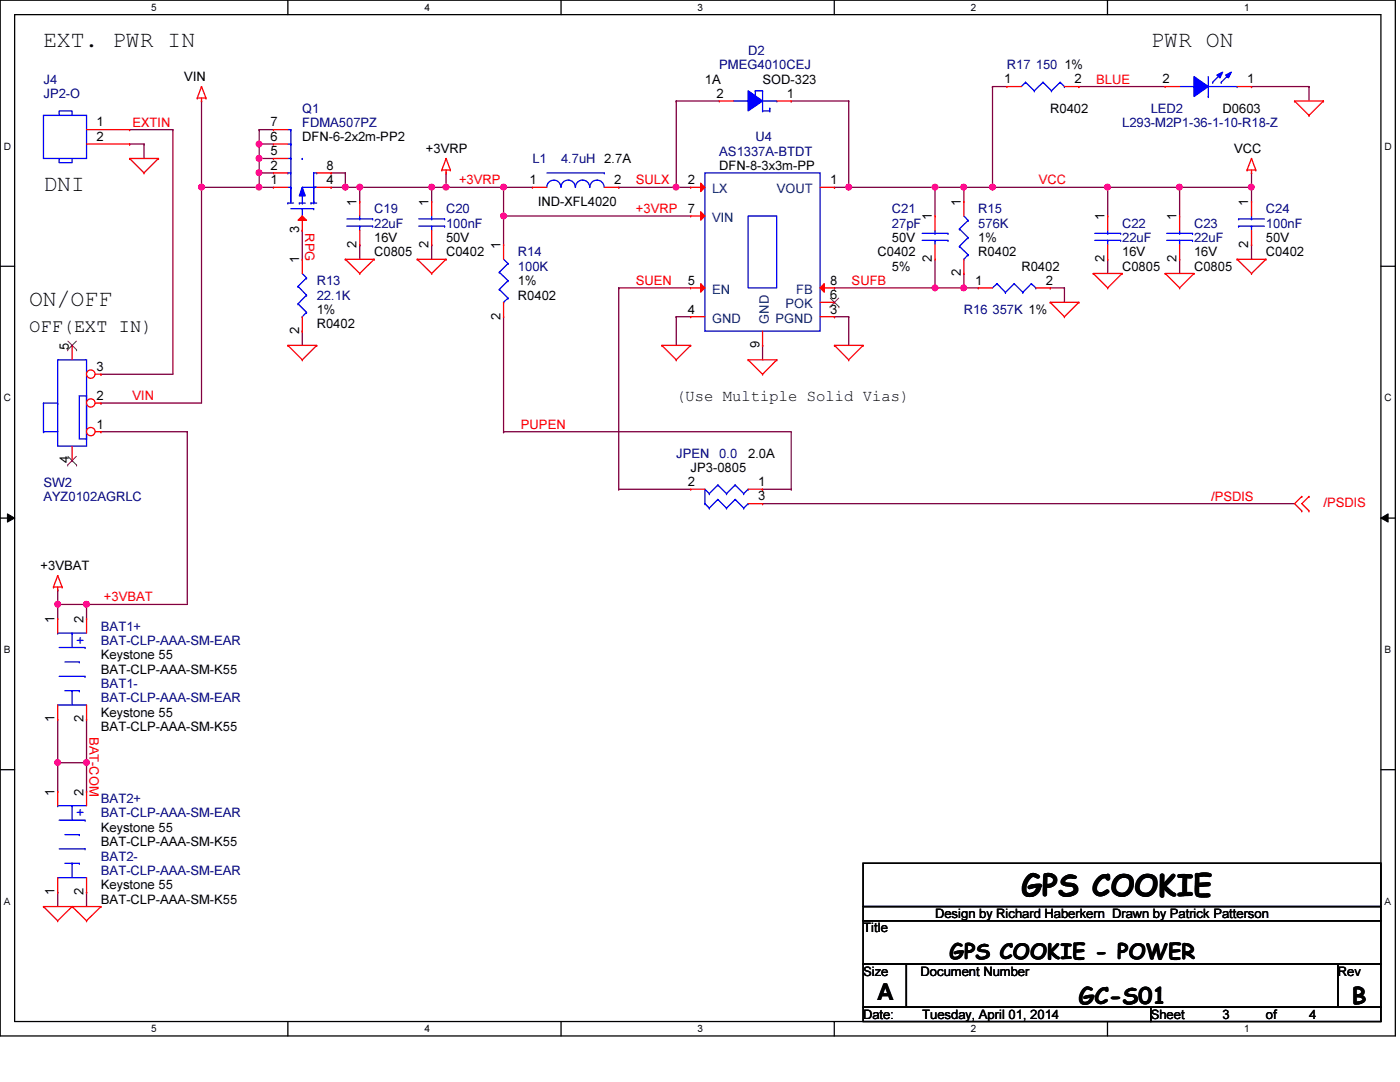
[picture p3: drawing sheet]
<svg xmlns="http://www.w3.org/2000/svg" width="279mm" height="216mm" viewBox="0 0 279 216" stroke-linecap="round" stroke-linejoin="round" font-family="sans-serif">
<path d="M0 0h278.5v206.7h-278.5zM2.9 2.9h272.7v200.9h-272.7z" fill="none" stroke="#000" stroke-width=".25"/>
<g fill="#fff">
<path d="M30.2 .3h1.1v2.3h-1.1z"/>
<path d="M30.2 204.1h1.1v2.3h-1.1z"/>
</g>
<path d="M57.4 0v2.9M57.4 203.8v2.9" fill="none" stroke="#000" stroke-width=".25"/>
<g fill="#fff">
<path d="M84.7 .3h1.1v2.3h-1.1z"/>
<path d="M84.7 204.1h1.1v2.3h-1.1z"/>
</g>
<path d="M112 0v2.9M112 203.8v2.9" fill="none" stroke="#000" stroke-width=".25"/>
<g fill="#fff">
<path d="M139.2 .3h1.1v2.3h-1.1z"/>
<path d="M139.2 204.1h1.1v2.3h-1.1z"/>
</g>
<path d="M166.5 0v2.9M166.5 203.8v2.9" fill="none" stroke="#000" stroke-width=".25"/>
<g fill="#fff">
<path d="M193.8 .3h1.1v2.3h-1.1z"/>
<path d="M193.8 204.1h1.1v2.3h-1.1z"/>
</g>
<path d="M221 0v2.9M221 203.8v2.9" fill="none" stroke="#000" stroke-width=".25"/>
<g fill="#fff">
<path d="M248.3 .3h1.1v2.3h-1.1z"/>
<path d="M248.3 204.1h1.1v2.3h-1.1z"/>
<path d="M.8 28h1.4v2.3h-1.4z"/>
<path d="M276.3 28h1.4v2.3h-1.4z"/>
<path d="M.8 78.2h1.4v2.3h-1.4z"/>
<path d="M276.3 78.2h1.4v2.3h-1.4z"/>
</g>
<path d="M0 53.1h2.9M275.6 53.1h2.9" fill="none" stroke="#000" stroke-width=".25"/>
<g fill="#fff">
<path d="M.8 128.5h1.3v2.2h-1.3z"/>
<path d="M276.3 128.5h1.3v2.2h-1.3z"/>
</g>
<path d="M0 103.4h2.9M275.6 103.4h2.9" fill="none" stroke="#000" stroke-width=".25"/>
<path d="M1.5 102.5l1.4 .9-1.4 .8zM275.6 103.4l1.4-.9v1.7z" fill="#000"/>
<path d="M1.5 102.5l1.4 .9-1.4 .8zM275.6 103.4l1.4-.9v1.7z" fill="none" stroke="#000" stroke-width=".2"/>
<g fill="#fff">
<path d="M.8 178.7h1.3v2.2h-1.3z"/>
<path d="M276.3 178.7h1.3v2.2h-1.3z"/>
</g>
<path d="M0 153.6h2.9M275.6 153.6h2.9" fill="none" stroke="#000" stroke-width=".25"/>
<path d="M71.8 37.4h.1M71.8 37.4v2.8M71.8 37.4h14.3M71.8 48.9h.1M71.8 48.9v2.8" fill="none" stroke="#800040" stroke-width=".25"/>
<circle cx="86.1" cy="37.3" r=".56" fill="#f0f"/>
<circle cx="86.1" cy="37.3" r=".56" fill="none" stroke="#f0f" stroke-width=".25"/>
<circle cx="71.8" cy="37.3" r=".56" fill="#f0f"/>
<circle cx="71.8" cy="37.3" r=".56" fill="none" stroke="#f0f" stroke-width=".25"/>
<path d="M86.1 37.4h.1M86.1 37.4v2.8M235.4 37.4h.1M235.4 37.4h14.4M86.1 48.9h.1M86.1 48.9v2.8M123.5 57.4h.1M123.5 57.4h14.3" fill="none" stroke="#800040" stroke-width=".25"/>
<circle cx="249.7" cy="37.3" r=".56" fill="#f0f"/>
<circle cx="249.7" cy="37.3" r=".56" fill="none" stroke="#f0f" stroke-width=".25"/>
<circle cx="235.4" cy="37.3" r=".56" fill="#f0f"/>
<circle cx="235.4" cy="37.3" r=".56" fill="none" stroke="#f0f" stroke-width=".25"/>
<g fill="none" stroke="#800040" stroke-width=".25">
<path d="M135 37.4h.1M135 20.2h.1M135 37.4h2.8M135 20.2v17.2M192.4 37.4h5.7M198.1 37.4h.1M221.1 37.4h.1M221.1 37.4v5.7M235.4 37.4h.1M235.4 37.4v5.7M249.8 37.4h.1M249.8 34.5h.1"/>
<path d="M249.8 34.5v5.7M221.1 51.7h.1M221.1 51.7v2.9M235.4 51.7h.1M235.4 51.7v2.9M249.8 48.9h.1M249.8 48.9v2.8M166.5 63.2h.1M166.5 63.2h2.9M169.4 63.2h.1M169.4 63.2v5.7"/>
</g>
<circle cx="134.9" cy="37.3" r=".56" fill="#f0f"/>
<circle cx="134.9" cy="37.3" r=".56" fill="none" stroke="#f0f" stroke-width=".25"/>
<g fill="none" stroke="#800040" stroke-width=".25">
<path d="M66.1 34.5h.1M66.1 34.5h2.8M68.9 34.5h.1M68.9 34.5v2.9M123.5 37.4h.1M123.5 37.4h11.5M135 20.2h.1M135 20.2h8.6M157.9 20.2h.1M157.9 20.2h11.5M166.5 37.4h.1M169.4 20.2h.1"/>
<path d="M169.4 20.2v17.2h-2.9M221.1 37.4h.1M221.1 37.4h14.3M135 63.2h.1M135 63.2v5.7M135 63.2h2.8M152.2 68.9h.1M152.2 68.9v2.9"/>
</g>
<circle cx="68.9" cy="37.3" r=".56" fill="#f0f"/>
<circle cx="68.9" cy="37.3" r=".56" fill="none" stroke="#f0f" stroke-width=".25"/>
<path d="M51.7 34.5h.1M51.7 34.5v2.9M66.1 37.4h.1M66.1 37.4h5.7M68.9 37.4h.1" fill="none" stroke="#800040" stroke-width=".25"/>
<circle cx="51.7" cy="34.5" r=".56" fill="#f0f"/>
<circle cx="51.7" cy="34.5" r=".56" fill="none" stroke="#f0f" stroke-width=".25"/>
<path d="M51.7 25.9h.1M51.7 28.7h.1M51.7 25.9h2.9M51.7 28.7h2.9M51.7 25.9v2.8" fill="none" stroke="#800040" stroke-width=".25"/>
<circle cx="51.7" cy="28.7" r=".56" fill="#f0f"/>
<circle cx="51.7" cy="28.7" r=".56" fill="none" stroke="#f0f" stroke-width=".25"/>
<path d="M51.7 31.6h.1M51.7 31.6h2.9" fill="none" stroke="#800040" stroke-width=".25"/>
<circle cx="51.7" cy="31.6" r=".56" fill="#f0f"/>
<circle cx="51.7" cy="31.6" r=".56" fill="none" stroke="#f0f" stroke-width=".25"/>
<path d="M51.7 28.7h.1M51.7 34.5h.1M51.7 28.7v2.9M51.7 34.5h2.9M100.5 37.4h.1M100.5 37.4v5.7M100.5 43.1h.1M100.5 43.1h37.3M60.3 66.1h.1M60.3 66.1v2.8" fill="none" stroke="#800040" stroke-width=".25"/>
<circle cx="100.5" cy="43.1" r=".56" fill="#f0f"/>
<circle cx="100.5" cy="43.1" r=".56" fill="none" stroke="#f0f" stroke-width=".25"/>
<path d="M51.7 37.4h.1M51.7 31.6h.1M51.7 37.4h2.9M51.7 31.6v2.9M89 34.5h.1M89 37.4h.1M89 37.4h11.5M89 34.5v2.9M60.3 46h.1M60.3 46v5.7" fill="none" stroke="#800040" stroke-width=".25"/>
<circle cx="100.5" cy="37.3" r=".56" fill="#f0f"/>
<circle cx="100.5" cy="37.3" r=".56" fill="none" stroke="#f0f" stroke-width=".25"/>
<circle cx="89" cy="37.4" r=".56" fill="#f0f"/>
<circle cx="89" cy="37.4" r=".56" fill="none" stroke="#f0f" stroke-width=".25"/>
<path d="M86.1 37.4h.1M86.1 37.4h2.9M100.5 37.4h.1M100.5 37.4h5.8M192.4 37.4h.1M192.4 37.4v2.8M186.6 57.4h.1M186.6 57.4h5.8M212.4 57.4h.1M212.4 57.4v2.9" fill="none" stroke="#800040" stroke-width=".25"/>
<circle cx="192.3" cy="37.3" r=".56" fill="#f0f"/>
<circle cx="192.3" cy="37.3" r=".56" fill="none" stroke="#f0f" stroke-width=".25"/>
<path d="M186.6 37.4h.1M186.6 37.4h5.8M192.4 54.6h.1M192.4 57.4h.1M192.4 54.6v2.8M192.4 57.4h2.8" fill="none" stroke="#800040" stroke-width=".25"/>
<circle cx="192.3" cy="57.4" r=".56" fill="#f0f"/>
<circle cx="192.3" cy="57.4" r=".56" fill="none" stroke="#f0f" stroke-width=".25"/>
<path d="M169.4 37.4h.1M169.4 37.4h17.2M186.6 37.4h.1M186.6 37.4v5.7M209.6 57.4h.1M209.6 57.4h2.8" fill="none" stroke="#800040" stroke-width=".25"/>
<circle cx="186.6" cy="37.3" r=".56" fill="#f0f"/>
<circle cx="186.6" cy="37.3" r=".56" fill="none" stroke="#f0f" stroke-width=".25"/>
<circle cx="169.4" cy="37.3" r=".56" fill="#f0f"/>
<circle cx="169.4" cy="37.3" r=".56" fill="none" stroke="#f0f" stroke-width=".25"/>
<path d="M186.6 57.4h.1M186.6 51.7v5.7" fill="none" stroke="#800040" stroke-width=".25"/>
<circle cx="186.6" cy="57.4" r=".56" fill="#f0f"/>
<circle cx="186.6" cy="57.4" r=".56" fill="none" stroke="#f0f" stroke-width=".25"/>
<path d="M166.5 57.4h.1M166.5 57.4h20.1M11.5 120.6h.1M11.5 120.6v2.9M17.3 120.6h.1M17.3 120.6v2.9M11.5 152.2h.1M11.5 143.6v8.6" fill="none" stroke="#800040" stroke-width=".25"/>
<circle cx="17.3" cy="120.6" r=".56" fill="#f0f"/>
<circle cx="17.3" cy="120.6" r=".56" fill="none" stroke="#f0f" stroke-width=".25"/>
<path d="M11.5 117.7h.1M11.5 117.7v2.9M11.5 120.6h.1M11.5 120.6h5.8M17.3 152.2h.1M17.3 143.6v8.6" fill="none" stroke="#800040" stroke-width=".25"/>
<circle cx="11.5" cy="120.6" r=".56" fill="#f0f"/>
<circle cx="11.5" cy="120.6" r=".56" fill="none" stroke="#f0f" stroke-width=".25"/>
<path d="M40.2 37.4h.1M40.2 37.4v43h-20M20.2 86.1h.1M20.2 80.4h.1M20.2 86.1h17.2M37.4 86.1h.1M37.4 86.1v34.5h-20.1M17.3 120.6h.1" fill="none" stroke="#800040" stroke-width=".25"/>
<circle cx="40.2" cy="37.3" r=".56" fill="#f0f"/>
<circle cx="40.2" cy="37.3" r=".56" fill="none" stroke="#f0f" stroke-width=".25"/>
<path d="M40.2 37.4h.1M40.2 37.4h11.5" fill="none" stroke="#800040" stroke-width=".25"/>
<circle cx="51.7" cy="37.3" r=".56" fill="#f0f"/>
<circle cx="51.7" cy="37.3" r=".56" fill="none" stroke="#f0f" stroke-width=".25"/>
<path d="M11.5 152.2h.1M11.5 152.2h5.8v5.7M17.3 157.9h.1M11.5 178h.1M11.5 178v2.9M17.3 178h.1M17.3 178v2.9" fill="none" stroke="#800040" stroke-width=".25"/>
<circle cx="17.3" cy="152.2" r=".56" fill="#f0f"/>
<circle cx="17.3" cy="152.2" r=".56" fill="none" stroke="#f0f" stroke-width=".25"/>
<path d="M11.5 157.9h.1M11.5 152.2v5.7" fill="none" stroke="#800040" stroke-width=".25"/>
<circle cx="11.5" cy="152.1" r=".56" fill="#f0f"/>
<circle cx="11.5" cy="152.1" r=".56" fill="none" stroke="#f0f" stroke-width=".25"/>
<g fill="none" stroke="#800040" stroke-width=".25">
<path d="M198.1 17.3h.1M198.1 17.3h2.9M198.1 17.3v20.1h23M215.3 17.3h.1M215.3 17.3h17.2M249.8 17.3h.1M249.8 17.3h11.4M261.2 17.3h.1M261.2 17.3v2.9M25.9 28.7h.1M25.9 25.9h.1M25.9 28.7h2.8"/>
<path d="M25.9 25.9h8.6M28.7 28.7h.1M28.7 28.7v2.9M34.5 25.9h.1M34.5 25.9v48.8h-14.3M40.2 20.2h.1M40.2 20.2v17.2M221.1 37.4h.1M100.5 43.1h.1M100.5 43.1v5.8M123.5 57.4h.1M123.5 57.4v40.2"/>
<path d="M20.2 74.7h.1M100.5 63.2v22.9M100.5 86.1h.1M100.5 86.1h57.4M123.5 97.6h.1M123.5 97.6h14.3M152.2 100.5h.1M152.2 100.5h106.2"/>
</g>
<circle cx="198.1" cy="37.3" r=".56" fill="#f0f"/>
<circle cx="198.1" cy="37.3" r=".56" fill="none" stroke="#f0f" stroke-width=".25"/>
<circle cx="221" cy="37.3" r=".56" fill="#f0f"/>
<circle cx="221" cy="37.3" r=".56" fill="none" stroke="#f0f" stroke-width=".25"/>
<path d="M152.2 97.6h.1M152.2 97.6h5.7M157.9 97.6h.1M157.9 86.1v11.5" fill="none" stroke="#800040" stroke-width=".25"/>
<g fill="none" stroke="#f00" stroke-width=".25">
<path d="M39.4 19.6h.1M39.4 19.6h1.7M40.2 17.3h.1M40.2 19.6v.6M40.2 17.3l-.8 2.3M40.2 17.3l.9 2.3M41.1 19.6h.1M201 17.3h.1M201 17.3h2.8M212.4 17.3h2.9M215.3 17.3h.1M17.3 25.9h8.6"/>
<path d="M17.3 28.7h8.6M25.9 31.6h.1M25.9 25.9h.1M25.9 28.7h.1M25.9 31.6h5.7M25.9 31.6l2.8 2.9M28.7 34.5h.1M31.6 31.6h.1M31.6 31.6l-2.9 2.9M40.2 20.2h.1M88.2 33.9h.1M88.2 33.9h1.7"/>
<path d="M89 34.5h.1M89 31.6h.1M89 33.9v.6M89 31.6l-.8 2.3M89 31.6l.9 2.3M89.9 33.9h.1M106.3 37.4h.1M106.3 37.4h2.8M120.6 37.4h2.9M123.5 37.4h.1M248.9 33.9h.1M248.9 33.9h1.7"/>
<path d="M249.8 34.5h.1M249.8 31.6h.1M249.8 33.9v.6M249.8 31.6l-.9 2.3M249.8 31.6l.8 2.3M250.6 33.9h.1M258.4 20.2h.1M258.4 20.2h5.7M258.4 20.2l2.8 2.8M261.2 23h.1M264.1 20.2h.1M264.1 20.2l-2.9 2.8"/>
<path d="M60.3 51.7h.1M60.3 51.7v2.9M68.9 51.7h.1M68.9 51.7h5.8M68.9 51.7l2.9 2.9M71.8 54.6h.1M71.8 40.2h.1M71.8 48.9h.1M71.8 40.2v2.9M71.8 46v2.9M74.7 51.7h.1M74.7 51.7l-2.9 2.9"/>
<path d="M83.3 51.7h.1M83.3 51.7h5.7M83.3 51.7l2.8 2.9M86.1 54.6h.1M89 51.7h.1M89 51.7l-2.9 2.9M218.2 54.6h.1M218.2 54.6h5.7M218.2 54.6l2.9 2.8M221.1 57.4h.1M221.1 43.1h.1M221.1 51.7h.1"/>
<path d="M221.1 43.1v2.9M221.1 48.9v2.8M223.9 54.6h.1M223.9 54.6l-2.8 2.8M232.5 54.6h.1M232.5 54.6h5.8M232.5 54.6l2.9 2.8M235.4 57.4h.1M235.4 43.1h.1M235.4 51.7h.1M235.4 43.1v2.9M235.4 48.9v2.8"/>
<path d="M238.3 54.6h.1M238.3 54.6l-2.9 2.8M246.9 51.7h.1M246.9 51.7h5.7M246.9 51.7l2.9 2.9M249.8 54.6h.1M252.6 51.7h.1M252.6 51.7l-2.8 2.9M57.4 68.9h.1M57.4 68.9h5.8M57.4 68.9l2.9 2.9M60.3 71.8h.1"/>
<path d="M60.3 66.1h.1M60.3 63.2v2.9M63.2 68.9h.1M63.2 68.9l-2.9 2.9M132.1 68.9h.1M132.1 68.9h5.7M132.1 68.9l2.9 2.9M135 71.8h.1M137.8 68.9h.1M137.8 68.9l-2.8 2.9M149.3 71.8h.1M149.3 71.8h5.7"/>
<path d="M149.3 71.8l2.9 2.9M152.2 74.7h.1M155 71.8h.1M155 71.8l-2.8 2.9M166.5 68.9h.1M166.5 68.9h5.8M166.5 68.9l2.9 2.9M169.4 71.8h.1M172.3 68.9h.1M172.3 68.9l-2.9 2.9M209.6 60.3h.1M209.6 60.3h5.7"/>
<path d="M209.6 60.3l2.8 2.9M212.4 63.2h.1M215.3 60.3h.1M215.3 60.3l-2.9 2.9M259.8 99.1h.1M259.8 99.1l-1.4 1.4 1.4 1.4M261.2 99.1h.1M261.2 99.1l-1.4 1.4 1.4 1.4M10.7 117.1h.1M10.7 117.1h1.7M11.5 117.7h.1M11.5 114.9h.1"/>
<path d="M11.5 117.1v.6M11.5 114.9l-.8 2.2M11.5 114.9l.9 2.2M12.4 117.1h.1M259.8 101.9h.1M261.2 101.9h.1M8.7 180.9h.1M8.7 180.9h11.5M8.7 180.9l2.8 2.8M11.5 183.7h.1M14.4 180.9h.1M14.4 180.9l-2.9 2.8"/>
<path d="M14.4 180.9l2.9 2.8M17.3 183.7h.1M20.2 180.9h.1M20.2 180.9l-2.9 2.8"/>
</g>
<path d="M172.3 172.3h103.3v8.6h-103.3zM172.3 183.7h103.3v8.7h-103.3zM172.3 192.4h8.6v8.6h-8.6zM172.3 180.9h103.3v2.8h-103.3zM180.9 192.4h86.1v8.6h-86.1zM267 192.4h8.6v8.6h-8.6zM172.3 201h57.4v2.8h-57.4zM229.7 201h45.9v2.8h-45.9z" fill="none" stroke="#000" stroke-width=".25"/>
<g fill="none" stroke="#00f" stroke-width=".25">
<path d="M204.7 16.4h.1M204.7 16.4l-.9 .9M204.7 16.4l1.7 1.7M206.4 18.1h.1M208.2 16.4h.1M208.2 16.4l-1.8 1.7M208.2 16.4l1.6 1.7M209.8 18.1h.1M211.6 16.4h.1M211.6 16.4l-1.8 1.7M211.6 16.4l.8 .9M212.4 17.3h.1"/>
<path d="M235.4 17.3h2.9M238.3 17.3h.1M241.1 19.3h.1M241.1 15.3v4M241.1 17.3h5.8M246.9 17.3h.1M8.7 23h8.6v8.6h-8.6zM11.8 23v-.9h2.6v.9M11.8 31.6v.9h2.6v-.9M109.1 37.4a1.4 1.4 0 0 1 1.4-1.5 1.4 1.4 0 0 1 1.4 1.5M109.1 34.5h11.5M112 37.4a1.42 1.42 0 0 1 1.4-1.5 1.42 1.42 0 0 1 1.4 1.5"/>
<path d="M114.9 37.4a1.42 1.42 0 0 1 1.4-1.5 1.42 1.42 0 0 1 1.4 1.5M117.7 37.4a1.42 1.42 0 0 1 1.4-1.5 1.42 1.42 0 0 1 1.5 1.5M120.6 34.5h.1M59.5 57.1h.1M59.5 57.1l1.7 1.8M60.3 54.6l.9 .9M61.2 55.5h.1M61.2 58.9h.1M61.2 55.5l-1.7 1.6M61.2 58.9l-1.7 1.7M69.2 45.1h5.2M69.2 43.7h5.2"/>
<path d="M71.8 43.7h.1M71.8 45.1h.1M71.8 43.1v.6M71.8 45.1v.9M74.4 45.1h.1M74.4 43.7h.1M218.5 48h5.1M218.5 46.6h5.1M221.1 46.6h.1M221.1 48h.1M221.1 46v.6M221.1 48v.9"/>
<path d="M223.6 48h.1M223.6 46.6h.1M232.8 48h5.2M232.8 46.6h5.2M235.4 46.6h.1M235.4 48h.1M235.4 46v.6M235.4 48v.9M238 48h.1M238 46.6h.1M59.5 60.6h.1M59.5 60.6l1.7 1.7"/>
<path d="M60.3 63.2h.1M61.2 62.3h.1M61.2 62.3l-.9 .9"/>
</g>
<path d="M238.3 15.3l2.8 2-2.8 2z" fill-rule="evenodd" fill="#00f"/>
<path d="M238.3 15.3l2.8 2-2.8 2z" fill="none" stroke="#00f" stroke-width=".25"/>
<path d="M244.6 15l1.1-.6-.5 1.1z" fill-rule="evenodd" fill="#00f"/>
<path d="M244.6 15l1.1-.6-.5 1.1z" fill="none" stroke="#00f" stroke-width=".25"/>
<path d="M242.9 15l1.1-.6-.5 1.1z" fill-rule="evenodd" fill="#00f"/>
<g fill="none" stroke="#00f" stroke-width=".25">
<path d="M242 16.4h.1M242.9 15l1.1-.6-.5 1.1zM243.7 16.4h.1M243.7 14.7l-1.7 1.7M245.4 14.7l-1.7 1.7M58 37.6h.1M58 37.4h.1M58 37.4v3.1M60.3 39.1v1.4M62.6 37.4h.1M62.6 37.4h.6M62.6 37.4v3.1"/>
<path d="M58 41.7h4.6M60.3 41.7h.1M60.3 40.5h.1M60.3 41.7v1.4M62.6 40.2h.1M62.6 40.5h.1M62.6 41.7h.1M184 48h5.2M184 46.6h5.2M186.6 46.6h.1M186.6 48h.1M186.6 46v.6"/>
<path d="M186.6 48v.9M189.2 48h.1M189.2 46.6h.1"/>
</g>
<path d="M232.5 17.3h.1M232.5 17.3h2.9M246.9 17.3h2.9M249.8 17.3h.1M186.6 43.1h.1M186.6 51.7h.1M186.6 43.1v2.9M186.6 48.9v2.8" fill="none" stroke="#f00" stroke-width=".25"/>
<path d="M60.3 37.4l.6 1.7h-1.2z" fill="#00f"/>
<g fill="none" stroke="#00f" stroke-width=".25">
<path d="M57.4 34.5h.1M57.4 34.5h.6M57.4 31.6h.6M57.4 28.7h.6M57.4 25.9h.6M57.4 37.4h.6M58 34.5h.1M58 25.9h.1M58 31.6h.1M58 28.7h.1M58 37.4h.1M58 25.9v11.5"/>
<path d="M60.3 37.4l.6 1.7h-1.2zM60.3 31.6h.1M60.3 37.4h.1M60.3 37.4h2.9M62.6 34.5h.1M62.6 34.5h.6M62.6 34.5v2.9M63.2 34.5h.1M57.4 40.5h.1M57.4 40.5h1.2M59.7 40.5h.1M59.7 40.5h1.2"/>
<path d="M62.1 40.5h.1M62.1 40.5h1.1"/>
</g>
<path d="M59.5 43.9l.8-.8 .9 .8z" fill="#f00"/>
<g fill="none" stroke="#f00" stroke-width=".25">
<path d="M54.6 37.4h.1M54.6 34.5h.1M54.6 31.6h.1M54.6 28.7h.1M54.6 25.9h.1M54.6 37.4h2.8M54.6 34.5h2.8M54.6 31.6h2.8M54.6 28.7h2.8M54.6 25.9h2.8M63.2 37.4h2.9M63.2 34.5h2.9"/>
<path d="M66.1 37.4h.1M66.1 34.5h.1M59.5 43.9l.8-.8 .9 .8zM60.3 46h.1M60.3 43.1v2.9"/>
</g>
<path d="M140.7 34.5h23v31.6h-23zM149.3 43.1h5.7v14.3h-5.7z" fill="none" stroke="#00f" stroke-width=".25"/>
<path d="M139.8 42.2l.9 .9-.9 .8z" fill="#f00"/>
<path d="M163.7 37.4h2.8M166.5 37.4h.1M137.8 43.1h.1M137.8 43.1h2.9M139.8 42.2l.9 .9-.9 .8zM163.7 63.2h2.8M166.5 63.2h.1" fill="none" stroke="#f00" stroke-width=".25"/>
<path d="M139.8 56.6l.9 .8-.9 .9z" fill="#f00"/>
<path d="M137.8 57.4h.1M137.8 57.4h2.9M139.8 56.6l.9 .8-.9 .9z" fill="none" stroke="#f00" stroke-width=".25"/>
<path d="M139.8 36.5l.9 .9-.9 .8z" fill="#f00"/>
<path d="M137.8 37.4h.1M137.8 37.4h2.9M139.8 36.5l.9 .9-.9 .8zM137.8 63.2h.1M137.8 63.2h2.9M152.2 68.9h.1M152.2 66.1v2.8M163.7 60.3h2.8M166.5 60.3h.1" fill="none" stroke="#f00" stroke-width=".25"/>
<path d="M165.7 59.5l1.7 1.7M167.4 59.5l-1.7 1.7M165.7 61.2h.1M167.4 61.2h.1" fill="none" stroke="#804000" stroke-width=".2"/>
<path d="M164.5 56.6v1.7l-.8-.9z" fill="#f00"/>
<g fill="none" stroke="#f00" stroke-width=".25">
<path d="M163.7 57.4h2.8M164.5 56.6v1.7l-.8-.9zM166.5 57.4h.1M137.8 97.6h.1M137.8 97.6h2.9M149.3 97.6h2.9M152.2 97.6h.1M149.3 100.5h2.9M152.2 100.5h.1M11.5 123.5h.1M11.5 123.5v2.8M17.3 123.5h.1"/>
<path d="M17.3 123.5v2.8M11.5 157.9h.1M11.5 157.9v2.9M17.3 157.9h.1M17.3 157.9v2.9M11.5 178h.1M11.5 175.1v2.9M17.3 178h.1M17.3 175.1v2.9"/>
</g>
<g fill="none" stroke="#00f" stroke-width=".25">
<path d="M150.7 18.1h.1M150.7 18.1h1.5v4M146.4 20.2h2.9M149.3 20.2h.1M152.2 22.1h.1M152.2 20.2h2.8M152.2 22.1h1.4M153.6 22.1h.1M155 20.2h.1M141.6 98.5h.1M141.6 98.5l-.9-.9v2.9M143.3 96.8h.1"/>
<path d="M143.3 99.7h.1M143.3 96.8l-1.7 1.7M143.3 96.8l1.7 1.7M143.3 99.7l-1.7 1.7M143.3 99.7l1.7 1.7M145 98.5h.1M146.7 96.8h.1M146.7 99.7h.1M146.7 96.8l-1.7 1.7M146.7 96.8l1.7 1.7M146.7 99.7l-1.7 1.7M146.7 99.7l1.7 1.7"/>
<path d="M148.4 98.5h.1M149.3 97.6h.1M149.3 97.6l-.9 .9M140.7 100.5h.1M140.7 100.5l.9 .9M141.6 101.4h.1M145 101.4h.1M148.4 101.4h.1M149.3 100.5h.1M149.3 100.5l-.9 .9M11.5 126.3h.1M11.5 126.3h5.8"/>
<path d="M11.8 129.2h5.2M13 132.1h2.8M14.4 126.3h.1M14.4 126.3v2.9M15.8 132.1h.1M17 129.2h.1M11.5 160.8h.1M11.5 175.1h.1M11.5 160.8h5.8M11.5 175.1h5.8M11.8 163.7h5.2M11.8 169.4h5.2"/>
<path d="M13 166.5h2.8M13 172.3h2.8M14.4 160.8h.1M14.4 172.3h.1M14.4 160.8v2.9M14.4 172.3v2.8M15.8 166.5h.1M15.8 172.3h.1M17 163.7h.1M17 169.4h.1"/>
</g>
<path d="M149.3 18.1l2.9 2.1-2.9 1.9z" fill-rule="evenodd" fill="#00f"/>
<g fill="none" stroke="#00f" stroke-width=".25">
<path d="M149.3 18.1l2.9 2.1-2.9 1.9zM150.7 18.7h.1M150.7 18.1v.6M153.6 21.6h.1M153.6 21.6v.5M83.6 45.1h5.1M83.6 43.7h5.1M86.1 43.7h.1M86.1 45.1h.1M86.1 43.1v.6M86.1 45.1v.9M88.7 45.1h.1"/>
<path d="M88.7 43.7h.1M99.7 54.3h.1M99.7 57.7h.1M99.7 54.3l1.7 1.7M99.7 57.7l1.7 1.8M100.5 51.7l.9 .9M101.4 52.6h.1M101.4 56h.1M101.4 59.5h.1M101.4 52.6l-1.7 1.7M101.4 56l-1.7 1.7M101.4 59.5l-.9 .8"/>
<path d="M191.5 45.7h.1M191.5 49.1h.1M191.5 45.7l1.7 1.7M191.5 49.1l1.7 1.7M192.4 51.7h.1M192.4 43.1l.8 .9M193.2 44h.1M193.2 47.4h.1M193.2 50.8h.1M193.2 44l-1.7 1.7M193.2 47.4l-1.7 1.7M193.2 50.8l-.8 .9"/>
<path d="M11.5 71.8h5.8v17.2h-5.8zM15.8 79h1.5v8.6h-1.5zM100.5 60.3h.1M8.7 86.1h.1M8.7 80.4h.1M8.7 86.1h2.8M8.7 80.4v5.7M8.7 80.4h2.8M11.5 80.4h.1"/>
</g>
<g fill="none" stroke="#f00" stroke-width=".25">
<path d="M143.6 20.2h.1M143.6 20.2h2.8M155 20.2h2.9M157.9 20.2h.1M86.1 40.2h.1M86.1 48.9h.1M86.1 40.2v2.9M86.1 46v2.9M100.5 48.9h.1M100.5 48.9v2.8M192.4 40.2h.1M192.4 54.6h.1"/>
<path d="M192.4 40.2v2.9M192.4 51.7v2.9M100.5 63.2h.1M100.5 60.3v2.9"/>
</g>
<circle cx="18.1" cy="86.1" r=".84" fill="#fff"/>
<g fill="none" stroke="#f00" stroke-width=".25">
<path d="M19 86.1h1.2M20.2 86.1h.1"/>
<circle cx="18.1" cy="86.1" r=".84"/>
</g>
<circle cx="18.1" cy="80.4" r=".84" fill="#fff"/>
<g fill="none" stroke="#f00" stroke-width=".25">
<path d="M19 80.4h1.2M20.2 80.4h.1"/>
<circle cx="18.1" cy="80.4" r=".84"/>
</g>
<circle cx="18.1" cy="74.7" r=".84" fill="#fff"/>
<g fill="none" stroke="#f00" stroke-width=".25">
<path d="M195.2 57.4h.1M195.2 57.4h2.9M206.7 57.4h2.9M209.6 57.4h.1M249.8 40.2h.1M249.8 48.9h.1M249.8 40.2v2.9M249.8 46v2.9M14.4 68.9h.1M14.4 68.9v2.9M19 74.7h1.2M20.2 74.7h.1"/>
<path d="M14.4 91.9h.1M14.4 89v2.9M11.5 143.6h.1M11.5 140.7v2.9M17.3 143.6h.1M17.3 140.7v2.9"/>
<circle cx="18.1" cy="74.7" r=".84"/>
</g>
<path d="M13.5 69.8h.1M13.5 68.1l1.8 1.7M15.2 68.1l-1.7 1.7M15.3 69.8h.1M13.5 92.8h.1M13.5 91.1l1.8 1.7M15.2 91.1l-1.7 1.7M15.3 92.8h.1" fill="none" stroke="#804000" stroke-width=".2"/>
<g fill="none" stroke="#00f" stroke-width=".25">
<path d="M199 56.6h.1M199 56.6l-.9 .8M199 56.6l1.7 1.7M200.7 58.3h.1M202.4 56.6h.1M202.4 56.6l-1.7 1.7M202.4 56.6l1.7 1.7M204.1 58.3h.1M205.8 56.6h.1M205.8 56.6l-1.7 1.7M205.8 56.6l.9 .8M206.7 57.4h.1"/>
<path d="M247.2 45.1h.1M247.2 43.7h.1M247.2 45.1h5.1M247.2 43.7h5.1M249.8 43.7h.1M249.8 45.1h.1M249.8 43.1v.6M249.8 45.1v.9M11.8 135h5.2M13 137.8h2.8M14.4 137.8h.1M14.4 137.8v2.9"/>
<path d="M15.8 137.8h.1M17 135h.1M11.5 140.7h.1M11.5 140.7h5.8"/>
</g>
<circle cx="86.1" cy="37.3" r=".56" fill="#f0f"/>
<circle cx="86.1" cy="37.3" r=".56" fill="none" stroke="#f0f" stroke-width=".25"/>
<circle cx="71.8" cy="37.3" r=".56" fill="#f0f"/>
<circle cx="71.8" cy="37.3" r=".56" fill="none" stroke="#f0f" stroke-width=".25"/>
<circle cx="249.7" cy="37.3" r=".56" fill="#f0f"/>
<circle cx="249.7" cy="37.3" r=".56" fill="none" stroke="#f0f" stroke-width=".25"/>
<circle cx="235.4" cy="37.3" r=".56" fill="#f0f"/>
<circle cx="235.4" cy="37.3" r=".56" fill="none" stroke="#f0f" stroke-width=".25"/>
<circle cx="134.9" cy="37.3" r=".56" fill="#f0f"/>
<circle cx="134.9" cy="37.3" r=".56" fill="none" stroke="#f0f" stroke-width=".25"/>
<circle cx="68.9" cy="37.3" r=".56" fill="#f0f"/>
<circle cx="68.9" cy="37.3" r=".56" fill="none" stroke="#f0f" stroke-width=".25"/>
<circle cx="51.7" cy="34.5" r=".56" fill="#f0f"/>
<circle cx="51.7" cy="34.5" r=".56" fill="none" stroke="#f0f" stroke-width=".25"/>
<circle cx="51.7" cy="28.7" r=".56" fill="#f0f"/>
<circle cx="51.7" cy="28.7" r=".56" fill="none" stroke="#f0f" stroke-width=".25"/>
<circle cx="51.7" cy="31.6" r=".56" fill="#f0f"/>
<circle cx="51.7" cy="31.6" r=".56" fill="none" stroke="#f0f" stroke-width=".25"/>
<circle cx="100.5" cy="43.1" r=".56" fill="#f0f"/>
<circle cx="100.5" cy="43.1" r=".56" fill="none" stroke="#f0f" stroke-width=".25"/>
<circle cx="100.5" cy="37.3" r=".56" fill="#f0f"/>
<circle cx="100.5" cy="37.3" r=".56" fill="none" stroke="#f0f" stroke-width=".25"/>
<circle cx="89" cy="37.4" r=".56" fill="#f0f"/>
<circle cx="89" cy="37.4" r=".56" fill="none" stroke="#f0f" stroke-width=".25"/>
<circle cx="192.3" cy="37.3" r=".56" fill="#f0f"/>
<circle cx="192.3" cy="37.3" r=".56" fill="none" stroke="#f0f" stroke-width=".25"/>
<circle cx="192.3" cy="57.4" r=".56" fill="#f0f"/>
<circle cx="192.3" cy="57.4" r=".56" fill="none" stroke="#f0f" stroke-width=".25"/>
<circle cx="186.6" cy="37.3" r=".56" fill="#f0f"/>
<circle cx="186.6" cy="37.3" r=".56" fill="none" stroke="#f0f" stroke-width=".25"/>
<circle cx="169.4" cy="37.3" r=".56" fill="#f0f"/>
<circle cx="169.4" cy="37.3" r=".56" fill="none" stroke="#f0f" stroke-width=".25"/>
<circle cx="186.6" cy="57.4" r=".56" fill="#f0f"/>
<circle cx="186.6" cy="57.4" r=".56" fill="none" stroke="#f0f" stroke-width=".25"/>
<circle cx="17.3" cy="120.6" r=".56" fill="#f0f"/>
<circle cx="17.3" cy="120.6" r=".56" fill="none" stroke="#f0f" stroke-width=".25"/>
<circle cx="11.5" cy="120.6" r=".56" fill="#f0f"/>
<circle cx="11.5" cy="120.6" r=".56" fill="none" stroke="#f0f" stroke-width=".25"/>
<circle cx="40.2" cy="37.3" r=".56" fill="#f0f"/>
<circle cx="40.2" cy="37.3" r=".56" fill="none" stroke="#f0f" stroke-width=".25"/>
<circle cx="51.7" cy="37.3" r=".56" fill="#f0f"/>
<circle cx="51.7" cy="37.3" r=".56" fill="none" stroke="#f0f" stroke-width=".25"/>
<circle cx="17.3" cy="152.2" r=".56" fill="#f0f"/>
<circle cx="17.3" cy="152.2" r=".56" fill="none" stroke="#f0f" stroke-width=".25"/>
<circle cx="11.5" cy="152.1" r=".56" fill="#f0f"/>
<circle cx="11.5" cy="152.1" r=".56" fill="none" stroke="#f0f" stroke-width=".25"/>
<circle cx="198.1" cy="37.3" r=".56" fill="#f0f"/>
<circle cx="198.1" cy="37.3" r=".56" fill="none" stroke="#f0f" stroke-width=".25"/>
<circle cx="221" cy="37.3" r=".56" fill="#f0f"/>
<circle cx="221" cy="37.3" r=".56" fill="none" stroke="#f0f" stroke-width=".25"/>
<text font-size="6" x="203.8" y="178.9">GPS COOKIE</text>
<g font-size="4.6">
<text x="8.7" y="9.4">EXT. PWR IN</text>
<text x="229.7" y="9.4">PWR ON</text>
<text x="8.7" y="38.1">DNI</text>
<text x="5.8" y="61.1">ON/OFF</text>
<text x="175.1" y="199.5">A</text>
<text x="215.3" y="200.3">GC-S01</text>
<text x="269.8" y="200.3">B</text>
</g>
<text font-size="4.3" x="189.5" y="191.3">GPS COOKIE - POWER</text>
<text font-size="3.7" x="5.8" y="66.2">OFF(EXT IN)</text>
<text font-size="3.1" x="135" y="80.1">(Use Multiple Solid Vias)</text>
<g font-size="2.6" fill="#000080">
<text x="149.3" y="11">D2</text>
<text x="8.7" y="16.7">J4</text>
<text x="143.6" y="13.8">PMEG4010CEJ</text>
<text x="201" y="13.8">R17 150</text>
<text x="8.7" y="19.6">JP2-O</text>
<text x="60.3" y="22.5">Q1</text>
<text x="229.7" y="22.5">LED2</text>
<text x="60.3" y="25.4">FDMA507PZ</text>
<text x="150.7" y="28.2">U4</text>
<text x="223.9" y="25.4">L293-M2P1-36-1-10-R18-Z</text>
<text x="106.3" y="32.5">L1</text>
<text x="112" y="32.5">4.7uH 2.7A</text>
<text x="143.6" y="31.1">AS1337A-BTDT</text>
<text x="74.7" y="42.5">C19</text>
<text x="74.7" y="45.4">22uF</text>
<text x="89" y="42.5">C20</text>
<text x="89" y="45.4">100nF</text>
<text x="178" y="42.5">C21</text>
<text x="178" y="45.4">27pF</text>
<text x="195.2" y="42.5">R15</text>
<text x="195.2" y="45.4">576K</text>
<text x="223.9" y="45.4">C22</text>
<text x="238.3" y="45.4">C23</text>
<text x="252.6" y="42.5">C24</text>
<text x="252.6" y="45.4">100nF</text>
<text x="103.4" y="51.2">R14</text>
<text x="223.9" y="48.3">22uF</text>
<text x="238.3" y="48.3">22uF</text>
<text x="63.2" y="56.9">R13</text>
<text x="63.2" y="59.8">22.1K</text>
<text x="103.4" y="54.1">100K</text>
<text x="192.4" y="62.7">R16 357K 1%</text>
<text x="135" y="91.4">JPEN</text>
<text x="143.5" y="91.4">0.0</text>
<text x="8.7" y="97.1">SW2</text>
<text x="8.7" y="99.9">AYZ0102AGRLC</text>
<text x="20.2" y="125.8">BAT1+</text>
<text x="20.2" y="128.7">BAT-CLP-AAA-SM-EAR</text>
<text x="20.2" y="137.3">BAT1-</text>
<text x="20.2" y="140.2">BAT-CLP-AAA-SM-EAR</text>
<text x="20.2" y="160.2">BAT2+</text>
<text x="20.2" y="163.1">BAT-CLP-AAA-SM-EAR</text>
<text x="20.2" y="171.7">BAT2-</text>
<text x="20.2" y="174.6">BAT-CLP-AAA-SM-EAR</text>
</g>
<g font-size="2.6">
<text x="36.8" y="16.2">VIN</text>
<text x="140.7" y="16.7">1A</text>
<text x="152.2" y="16.7">SOD-323</text>
<text x="200.4" y="16.6">1</text>
<text x="212.4" y="13.8">1%</text>
<text x="214.4" y="16.6">2</text>
<text x="232" y="16.6">2</text>
<text x="248.9" y="16.6">1</text>
<text x="143" y="19.5">2</text>
<text x="157" y="19.5">1</text>
<text x="209.6" y="22.5">R0402</text>
<text x="244" y="22.5">D0603</text>
<text x="19.3" y="25.2">1</text>
<text x="19.3" y="28.1">2</text>
<text x="54" y="28.1">6</text>
<text x="54" y="25.2">7</text>
<text x="60.3" y="28.2">DFN-6-2x2m-PP2</text>
<text x="54" y="33.9">2</text>
<text x="54" y="31">5</text>
<text x="65.2" y="33.9">8</text>
<text x="85" y="30.5">+3VRP</text>
<text x="143.6" y="34">DFN-8-3x3m-PP</text>
<text x="246.3" y="30.5">VCC</text>
<text x="54" y="36.7">1</text>
<text x="65.2" y="36.7">4</text>
<text x="71.2" y="41.1" transform="rotate(-90 71.2 41.1)">1</text>
<text x="85.5" y="41.1" transform="rotate(-90 85.5 41.1)">1</text>
<text x="105.7" y="36.7">1</text>
<text x="107.4" y="41.1">IND-XFL4020</text>
<text x="122.6" y="36.7">2</text>
<text x="137.2" y="36.7">2</text>
<text x="165.7" y="36.7">1</text>
<text x="191.7" y="41.1" transform="rotate(-90 191.7 41.1)">1</text>
<text x="249.1" y="41.1" transform="rotate(-90 249.1 41.1)">1</text>
<text x="59.7" y="46.5" transform="rotate(-90 59.7 46.5)">3</text>
<text x="137.2" y="42.5">7</text>
<text x="186" y="44" transform="rotate(-90 186 44)">1</text>
<text x="220.4" y="44" transform="rotate(-90 220.4 44)">1</text>
<text x="234.8" y="44" transform="rotate(-90 234.8 44)">1</text>
<text x="59.7" y="52.6" transform="rotate(-90 59.7 52.6)">1</text>
<text x="71.2" y="49.4" transform="rotate(-90 71.2 49.4)">2</text>
<text x="74.7" y="51.2">C0805</text>
<text x="74.7" y="48.3">16V</text>
<text x="85.5" y="49.4" transform="rotate(-90 85.5 49.4)">2</text>
<text x="89" y="51.2">C0402</text>
<text x="89" y="48.3">50V</text>
<text x="99.9" y="49.7" transform="rotate(-90 99.9 49.7)">1</text>
<text x="175.1" y="51.2">C0402</text>
<text x="178" y="48.3">50V</text>
<text x="186" y="52.3" transform="rotate(-90 186 52.3)">2</text>
<text x="195.2" y="51.2">R0402</text>
<text x="195.2" y="48.3">1%</text>
<text x="220.4" y="52.3" transform="rotate(-90 220.4 52.3)">2</text>
<text x="223.9" y="51.2">16V</text>
<text x="234.8" y="52.3" transform="rotate(-90 234.8 52.3)">2</text>
<text x="238.3" y="51.2">16V</text>
<text x="249.1" y="49.4" transform="rotate(-90 249.1 49.4)">2</text>
<text x="252.6" y="51.2">C0402</text>
<text x="252.6" y="48.3">50V</text>
<text x="103.4" y="59.8">R0402</text>
<text x="103.4" y="56.9">1%</text>
<text x="137.2" y="56.8">5</text>
<text x="165.7" y="59.7">6</text>
<text x="165.7" y="56.8">8</text>
<text x="178" y="54.1">5%</text>
<text x="191.7" y="55.2" transform="rotate(-90 191.7 55.2)">2</text>
<text x="194.6" y="56.8">1</text>
<text x="203.8" y="54.1">R0402</text>
<text x="208.7" y="56.8">2</text>
<text x="223.9" y="54.1">C0805</text>
<text x="238.3" y="54.1">C0805</text>
<text x="63.2" y="65.5">R0402</text>
<text x="63.2" y="62.7">1%</text>
<text x="99.9" y="63.8" transform="rotate(-90 99.9 63.8)">2</text>
<text x="137.2" y="62.6">4</text>
<text x="165.7" y="62.6">3</text>
<text x="13.8" y="69.8" transform="rotate(-90 13.8 69.8)">5</text>
<text x="59.7" y="66.6" transform="rotate(-90 59.7 66.6)">2</text>
<text x="151.6" y="69.5" transform="rotate(-90 151.6 69.5)">9</text>
<text x="19.3" y="74">3</text>
<text x="19.3" y="79.8">2</text>
<text x="19.3" y="85.5">1</text>
<text x="13.8" y="92.5" transform="rotate(-90 13.8 92.5)">4</text>
<text x="137.8" y="94.2">JP3-0805</text>
<text x="149.3" y="91.4">2.0A</text>
<text x="137.2" y="97">2</text>
<text x="151.3" y="97">1</text>
<text x="151.3" y="99.9">3</text>
<text x="8.1" y="113.7">+3VBAT</text>
<text x="10.9" y="124.3" transform="rotate(-90 10.9 124.3)">1</text>
<text x="16.6" y="124.3" transform="rotate(-90 16.6 124.3)">2</text>
<text x="20.2" y="131.5">Keystone 55</text>
<text x="20.2" y="134.4">BAT-CLP-AAA-SM-K55</text>
<text x="20.2" y="143">Keystone 55</text>
<text x="10.9" y="144.1" transform="rotate(-90 10.9 144.1)">1</text>
<text x="16.6" y="144.1" transform="rotate(-90 16.6 144.1)">2</text>
<text x="20.2" y="145.9">BAT-CLP-AAA-SM-K55</text>
<text x="10.9" y="158.8" transform="rotate(-90 10.9 158.8)">1</text>
<text x="16.6" y="158.8" transform="rotate(-90 16.6 158.8)">2</text>
<text x="20.2" y="166">Keystone 55</text>
<text x="20.2" y="168.9">BAT-CLP-AAA-SM-K55</text>
<text x="10.9" y="178.6" transform="rotate(-90 10.9 178.6)">1</text>
<text x="16.6" y="178.6" transform="rotate(-90 16.6 178.6)">2</text>
<text x="20.2" y="177.5">Keystone 55</text>
<text x="20.2" y="180.3">BAT-CLP-AAA-SM-K55</text>
<text x="186.6" y="183.2">Design by Richard Haberkern Drawn by Patrick Patterson</text>
<text x="172.3" y="186.1">Title</text>
<text x="172.3" y="194.7">Size</text>
<text x="183.7" y="194.7">Document Number</text>
<text x="267" y="194.7">Rev</text>
<text x="172.3" y="203.3">Date:</text>
<text x="184" y="203.3">Tuesday, April 01, 2014</text>
<text x="229.7" y="203.3">Sheet</text>
<text x="244" y="203.3">3</text>
<text x="252.6" y="203.3">of</text>
<text x="261.2" y="203.3">4</text>
</g>
<g font-size="2.6" fill="#f00">
<text x="218.8" y="16.7">BLUE</text>
<text x="26.5" y="25.3">EXTIN</text>
<text x="91.6" y="36.8">+3VRP</text>
<text x="126.9" y="36.8">SULX</text>
<text x="207.3" y="36.8">VCC</text>
<text x="60.9" y="46.6" transform="rotate(90 60.9 46.6)">RPG</text>
<text x="126.9" y="42.5">+3VRP</text>
<text x="126.9" y="56.9">SUEN</text>
<text x="170" y="56.9">SUFB</text>
<text x="26.5" y="79.8">VIN</text>
<text x="104" y="85.6">PUPEN</text>
<text x="241.7" y="99.9">/PSDIS</text>
<text x="264.1" y="101.1">/PSDIS</text>
<text x="20.7" y="120">+3VBAT</text>
<text x="17.9" y="147" transform="rotate(90 17.9 147)">BAT-COM</text>
</g>
<g font-size="2.6" fill="#004080">
<text x="142.1" y="38.6">LX</text>
<text x="155" y="38.6">VOUT</text>
<text x="142.1" y="44.3">VIN</text>
<text x="142.1" y="58.6">EN</text>
<text x="158.9" y="58.6">FB</text>
<text x="142.1" y="64.4">GND</text>
<text x="153.4" y="64.6" transform="rotate(-90 153.4 64.6)">GND</text>
<text x="154.8" y="64.4">PGND</text>
<text x="156.8" y="61.5">POK</text>
</g>
<g font-size="2.6" fill="#00f">
<text x="15.3" y="128.4">+</text>
<text x="15.3" y="162.9">+</text>
</g>
<g font-size="2">
<text x="30.2" y="2.2">5</text>
<text x="84.7" y="2.2">4</text>
<text x="139.2" y="2.2">3</text>
<text x="193.8" y="2.2">2</text>
<text x="248.3" y="2.2">1</text>
<text x=".8" y="29.8">D</text>
<text x="276.3" y="29.8">D</text>
<text x=".8" y="80.1">C</text>
<text x="276.3" y="80.1">C</text>
<text x=".8" y="130.3">B</text>
<text x="276.3" y="130.3">B</text>
<text x=".8" y="180.5">A</text>
<text x="276.3" y="180.5">A</text>
<text x="30.2" y="206">5</text>
<text x="84.7" y="206">4</text>
<text x="139.2" y="206">3</text>
<text x="193.8" y="206">2</text>
<text x="248.3" y="206">1</text>
</g>
</svg>
